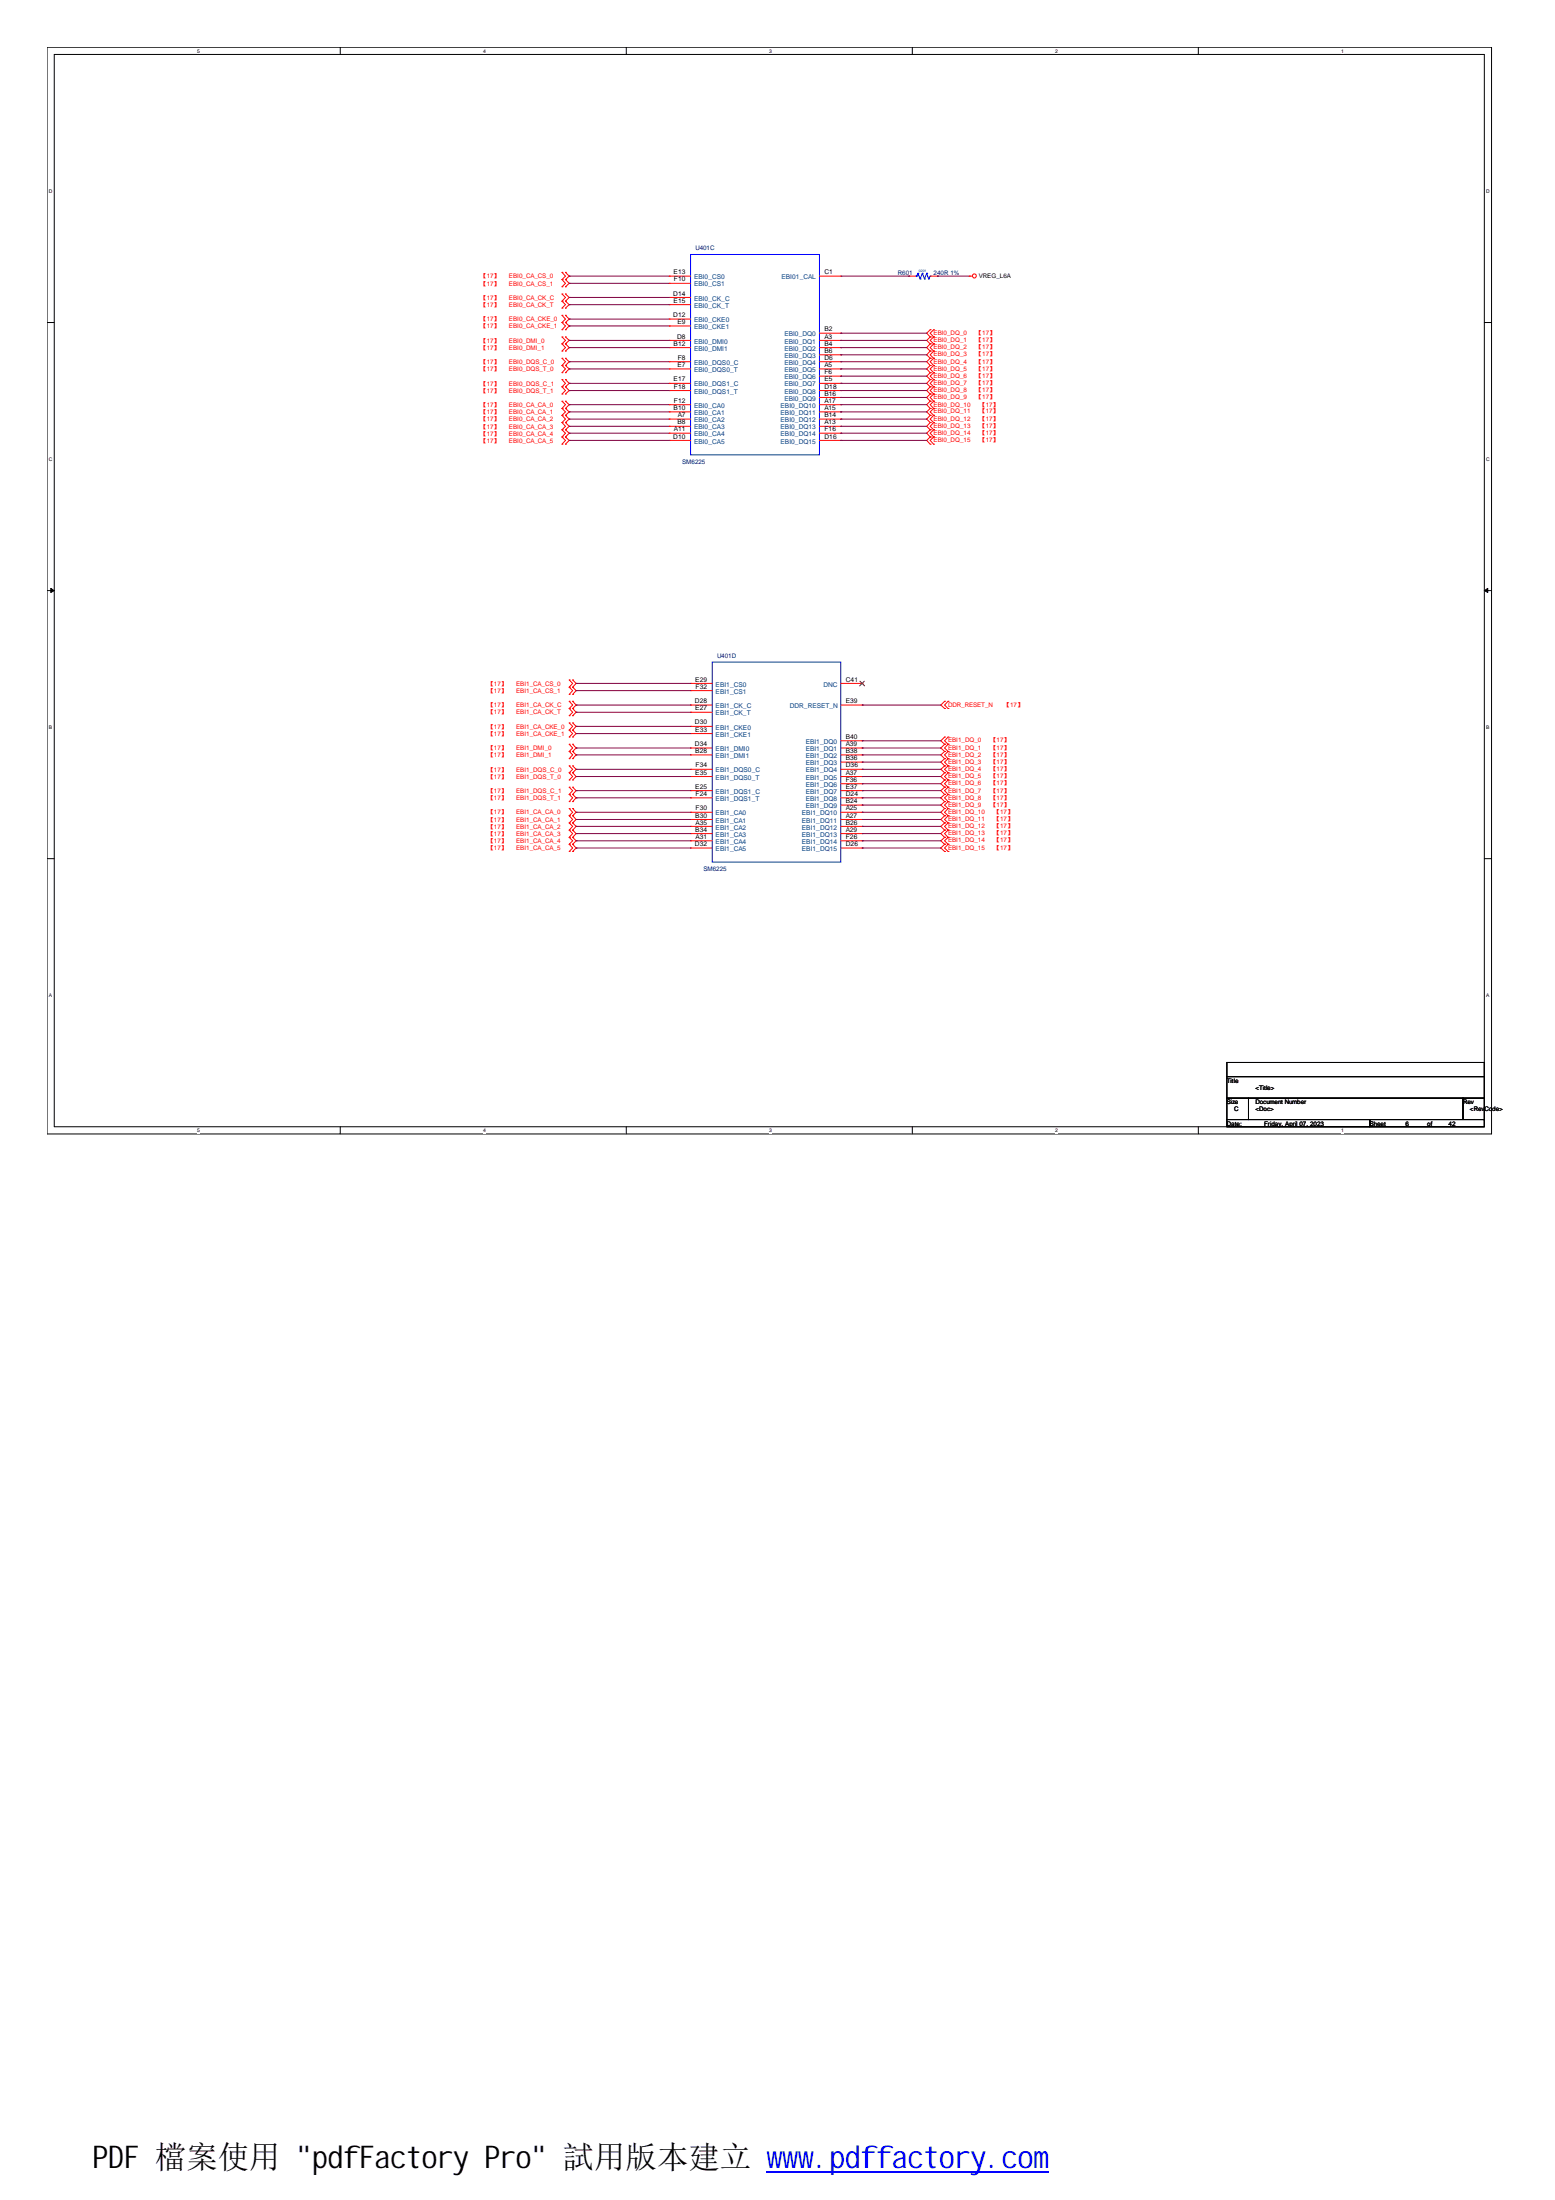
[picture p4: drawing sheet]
<svg xmlns="http://www.w3.org/2000/svg" width="210mm" height="297mm" viewBox="0 0 210 297" stroke-linecap="round" stroke-linejoin="round" font-family="sans-serif">
<path d="M6.3 6.4h195v146.7h-195zM7.3 7.4h193.1v144.7h-193.1z" fill="none" stroke="#000" stroke-width=".13"/>
<g fill="#fff">
<path d="M26.6 6.5h.4v.8h-.4z"/>
<path d="M26.6 152.3h.4v.7h-.4z"/>
</g>
<path d="M45.9 6.4v1M45.9 152.1v1" fill="none" stroke="#000" stroke-width=".13"/>
<g fill="#fff">
<path d="M65.2 6.5h.4v.8h-.4z"/>
<path d="M65.2 152.3h.4v.7h-.4z"/>
</g>
<path d="M84.5 6.4v1M84.5 152.1v1" fill="none" stroke="#000" stroke-width=".13"/>
<g fill="#fff">
<path d="M103.8 6.5h.4v.8h-.4z"/>
<path d="M103.8 152.3h.4v.7h-.4z"/>
</g>
<path d="M123.1 6.4v1M123.1 152.1v1" fill="none" stroke="#000" stroke-width=".13"/>
<g fill="#fff">
<path d="M142.5 6.5h.3v.8h-.3z"/>
<path d="M142.5 152.3h.3v.7h-.3z"/>
</g>
<path d="M161.8 6.4v1M161.8 152.1v1" fill="none" stroke="#000" stroke-width=".13"/>
<g fill="#fff">
<path d="M181.1 6.5h.3v.8h-.3z"/>
<path d="M181.1 152.3h.3v.7h-.3z"/>
<path d="M6.6 25.4h.5v.8h-.5z"/>
<path d="M200.6 25.4h.5v.8h-.5z"/>
<path d="M6.6 61.6h.5v.8h-.5z"/>
<path d="M200.6 61.6h.5v.8h-.5z"/>
</g>
<path d="M6.3 43.5h1M200.4 43.5h.9" fill="none" stroke="#000" stroke-width=".13"/>
<g fill="#fff">
<path d="M6.6 97.8h.5v.8h-.5z"/>
<path d="M200.6 97.8h.5v.8h-.5z"/>
</g>
<path d="M6.3 79.7h1M200.4 79.7h.9" fill="none" stroke="#000" stroke-width=".13"/>
<g fill="#000" stroke="#000" stroke-width=".13">
<path d="M6.9 79.4l.4 .3-.4 .3z" fill-rule="evenodd"/>
<path d="M200.4 79.7l.4-.3v.6z" fill-rule="evenodd"/>
</g>
<g fill="#fff">
<path d="M6.6 134h.5v.8h-.5z"/>
<path d="M200.6 134h.5v.8h-.5z"/>
</g>
<path d="M6.3 115.9h1M200.4 115.9h.9M165.6 143.5h34.8v1.9h-34.8zM165.6 145.4h34.8v2.9h-34.8zM165.6 148.3h2.9v2.9h-2.9zM165.6 151.2h19.3v.9h-19.3zM168.5 148.3h29v2.9h-29zM184.9 151.2h15.5v.9h-15.5zM197.5 148.3h2.9v2.9h-2.9z" fill="none" stroke="#000" stroke-width=".13"/>
<g fill="none" stroke="#f00" stroke-width=".13">
<path d="M75.9 36.8h.1M75.9 37.7h.1M75.9 38.7h.1M75.9 39.7h.1M75.9 36.8l.4 .5-.4 .4M75.9 37.7l.4 .6-.4 .4M75.9 39.7l.4 .5-.4 .5M76.3 37.7h.1M76.3 36.8h.1M76.3 38.7h.1M76.3 39.7h.1M76.3 36.8l.5 .5-.5 .4"/>
<path d="M76.3 37.7l.5 .6-.5 .4M76.3 39.7l.5 .5-.5 .5M90.3 37.3h.1M90.3 38.3h.1M90.3 37.3h2.9M90.3 38.3h2.9M110.6 37.3h2.9M113.5 37.3h.1M122.7 37.3h.1M122.7 37.3h.9M125.6 37.3h.9M126.5 37.3h.1"/>
<path d="M130.9 37.3h.1M130.9 37.3h.4M75.9 40.7h.1M75.9 41.6h.1M75.9 42.6h.1M75.9 43.5h.1M75.9 44.5h.1M75.9 45.5h.1M75.9 46.4h.1M75.9 47.4h.1M75.9 48.4h.1M75.9 49.3h.1"/>
<path d="M75.9 50.3h.1M75.9 51.3h.1M75.9 52.2h.1M75.9 53.2h.1M75.9 54.2h.1M75.9 55.1h.1M75.9 56.1h.1M75.9 57.1h.1M75.9 58h.1M75.9 59h.1M75.9 60h.1M75.9 40.7l.4 .4-.4 .5"/>
<path d="M75.9 42.6l.4 .5-.4 .4M75.9 43.5l.4 .5-.4 .5M75.9 45.5l.4 .5-.4 .4M75.9 46.4l.4 .5-.4 .5M75.9 48.4l.4 .4-.4 .5M75.9 49.3l.4 .5-.4 .5M75.9 51.3l.4 .5-.4 .4M75.9 52.2l.4 .5-.4 .5M75.9 54.2l.4 .4-.4 .5M75.9 55.1l.4 .5-.4 .5M75.9 56.1l.4 .5-.4 .5M75.9 57.1l.4 .5-.4 .4"/>
<path d="M75.9 58l.4 .5-.4 .5M75.9 59l.4 .5-.4 .5M76.3 40.7h.1M76.3 41.6h.1M76.3 43.5h.1M76.3 42.6h.1M76.3 44.5h.1M76.3 46.4h.1M76.3 45.5h.1M76.3 47.4h.1M76.3 49.3h.1M76.3 48.4h.1"/>
<path d="M76.3 50.3h.1M76.3 52.2h.1M76.3 51.3h.1M76.3 53.2h.1M76.3 55.1h.1M76.3 54.2h.1M76.3 56.1h.1M76.3 57.1h.1M76.3 58h.1M76.3 59h.1M76.3 60h.1M76.3 40.7l.5 .4-.5 .5"/>
<path d="M76.3 42.6l.5 .5-.5 .4M76.3 43.5l.5 .5-.5 .5M76.3 45.5l.5 .5-.5 .4M76.3 46.4l.5 .5-.5 .5M76.3 48.4l.5 .4-.5 .5M76.3 49.3l.5 .5-.5 .5M76.3 51.3l.5 .5-.5 .4M76.3 52.2l.5 .5-.5 .5M76.3 54.2l.5 .4-.5 .5M76.3 55.1l.5 .5-.5 .5M76.3 56.1l.5 .5-.5 .5M76.3 57.1l.5 .5-.5 .4"/>
<path d="M76.3 58l.5 .5-.5 .5M76.3 59l.5 .5-.5 .5M90.3 40.2h.1M90.3 41.1h.1M90.3 43.1h.1M90.3 44h.1M90.3 46h.1M90.3 46.9h.1M90.3 48.8h.1M90.3 49.8h.1M90.3 51.8h.1M90.3 52.7h.1"/>
<path d="M90.3 54.6h.1M90.3 55.6h.1M90.3 56.6h.1M90.3 57.6h.1M90.3 58.5h.1M90.3 59.5h.1M90.3 40.2h2.9M90.3 41.1h2.9M90.3 43.1h2.9M90.3 44h2.9M90.3 46h2.9M90.3 46.9h2.9"/>
<path d="M90.3 48.8h2.9M90.3 49.8h2.9M90.3 51.8h2.9M90.3 52.7h2.9M90.3 54.6h2.9M90.3 55.6h2.9M90.3 56.6h2.9M90.3 57.6h2.9M90.3 58.5h2.9M90.3 59.5h2.9M110.6 46h2.9M110.6 46.9h2.9"/>
<path d="M110.6 48.8h2.9M110.6 49.8h2.9M110.6 51.8h2.9M110.6 52.7h2.9M110.6 54.6h2.9M110.6 55.6h2.9M110.6 56.6h2.9M110.6 57.6h2.9M110.6 58.5h2.9M110.6 59.5h2.9M110.6 45h2.9M110.6 47.9h2.9"/>
<path d="M110.6 50.8h2.9M110.6 53.7h2.9M113.5 45h.1M113.5 46h.1M113.5 46.9h.1M113.5 47.9h.1M113.5 48.8h.1M113.5 49.8h.1M113.5 50.8h.1M113.5 51.8h.1M113.5 52.7h.1M113.5 53.7h.1"/>
<path d="M113.5 54.6h.1M113.5 55.6h.1M113.5 56.6h.1M113.5 57.6h.1M113.5 58.5h.1M113.5 59.5h.1M125.6 44.5h.1M125.6 45.5h.1M125.6 46.4h.1M125.6 47.4h.1M125.6 48.4h.1M125.6 49.3h.1"/>
<path d="M125.6 50.3h.1M125.6 51.3h.1M125.6 52.2h.1M125.6 53.2h.1M125.6 54.2h.1M125.6 55.1h.1M125.6 56.1h.1M125.6 57.1h.1M125.6 58h.1M125.6 59h.1M125.6 60h.1M125.6 44.5l-.5 .5 .5 .5"/>
<path d="M125.6 45.5l-.5 .5 .5 .4M125.6 46.4l-.5 .5 .5 .5M125.6 47.4l-.5 .5 .5 .5M125.6 48.4l-.5 .4 .5 .5M125.6 49.3l-.5 .5 .5 .5M125.6 50.3l-.5 .5 .5 .5M125.6 51.3l-.5 .5 .5 .4M125.6 52.2l-.5 .5 .5 .5M125.6 53.2l-.5 .5 .5 .5M125.6 54.2l-.5 .4 .5 .5M125.6 55.1l-.5 .5 .5 .5M125.6 56.1l-.5 .5 .5 .5"/>
<path d="M125.6 57.1l-.5 .5 .5 .4M125.6 58l-.5 .5 .5 .5M125.6 59l-.5 .5 .5 .5M126 45.5h.1M126 44.5h.1M126 46.4h.1M126 47.4h.1M126 48.4h.1M126 49.3h.1M126 50.3h.1M126 51.3h.1M126 52.2h.1"/>
<path d="M126 53.2h.1M126 54.2h.1M126 55.1h.1M126 56.1h.1M126 57.1h.1M126 58h.1M126 59h.1M126 60h.1M126 44.5l-.4 .5 .4 .5M126 45.5l-.4 .5 .4 .4M126 46.4l-.4 .5 .4 .5M126 47.4l-.4 .5 .4 .5"/>
<path d="M126 48.4l-.4 .4 .4 .5M126 49.3l-.4 .5 .4 .5M126 50.3l-.4 .5 .4 .5M126 51.3l-.4 .5 .4 .4M126 52.2l-.4 .5 .4 .5M126 53.2l-.4 .5 .4 .5M126 54.2l-.4 .4 .4 .5M126 55.1l-.4 .5 .4 .5M126 56.1l-.4 .5 .4 .5M126 57.1l-.4 .5 .4 .4M126 58l-.4 .5 .4 .5M126 59l-.4 .5 .4 .5"/>
<path d="M76.8 91.8h.1M76.8 92.8h.1M76.8 93.8h.1M76.8 94.7h.1M76.8 95.7h.1M76.8 96.6h.1M76.8 97.6h.1M76.8 98.6h.1M76.8 99.5h.1M76.8 98.6l.5 .4-.5 .5M76.8 91.8l.5 .5-.5 .5M76.8 92.8l.5 .4-.5 .6"/>
<path d="M76.8 94.7l.5 .5-.5 .5M76.8 95.7l.5 .5-.5 .4M76.8 97.6l.5 .5-.5 .5M77.3 92.8h.1M77.3 91.8h.1M77.3 93.8h.1M77.3 95.7h.1M77.3 94.7h.1M77.3 96.6h.1M77.3 98.6h.1M77.3 97.6h.1M77.3 99.5h.1"/>
<path d="M77.3 91.8l.5 .5-.5 .5M77.3 92.8l.5 .4-.5 .6M77.3 94.7l.5 .5-.5 .5M77.3 95.7l.5 .5-.5 .4M77.3 97.6l.5 .5-.5 .5M77.3 98.6l.5 .4-.5 .5M93.2 92.3h.1M93.2 93.2h.1M93.2 95.2h.1M93.2 96.2h.1M93.2 98.1h.1M93.2 99h.1"/>
<path d="M93.2 92.3h2.9M93.2 93.2h2.9M93.2 95.2h2.9M93.2 96.2h2.9M93.2 98.1h2.9M93.2 99h2.9M113.5 92.3h2.9M113.5 95.2h2.9M116.4 92.3h.1M116.4 95.2h.1M127.5 94.7h.1M127.5 95.7h.1"/>
<path d="M127.5 99.5h.1M127.5 94.7l-.5 .5 .5 .5M127.5 99.5l-.5 .5 .5 .5M128 95.7h.1M128 94.7h.1M128 99.5h.1M128 94.7l-.5 .5 .5 .5M128 99.5l-.5 .5 .5 .5M76.8 100.5h.1M76.8 101.5h.1M76.8 102.4h.1M76.8 103.4h.1"/>
<path d="M76.8 104.3h.1M76.8 105.3h.1M76.8 106.3h.1M76.8 107.3h.1M76.8 108.2h.1M76.8 109.2h.1M76.8 110.1h.1M76.8 111.1h.1M76.8 112.1h.1M76.8 113.1h.1M76.8 114h.1M76.8 115h.1"/>
<path d="M76.8 103.4l.5 .5-.5 .4M76.8 100.5l.5 .5-.5 .5M76.8 101.5l.5 .4-.5 .5M76.8 104.3l.5 .5-.5 .5M76.8 106.3l.5 .5-.5 .5M76.8 107.3l.5 .4-.5 .5M76.8 109.2l.5 .5-.5 .4M76.8 110.1l.5 .5-.5 .5M76.8 111.1l.5 .5-.5 .5M76.8 112.1l.5 .5-.5 .5M76.8 113.1l.5 .4-.5 .5M76.8 114l.5 .5-.5 .5"/>
<path d="M77.3 101.5h.1M77.3 100.5h.1M77.3 102.4h.1M77.3 104.3h.1M77.3 103.4h.1M77.3 105.3h.1M77.3 107.3h.1M77.3 106.3h.1M77.3 108.2h.1M77.3 110.1h.1M77.3 109.2h.1M77.3 111.1h.1"/>
<path d="M77.3 112.1h.1M77.3 113.1h.1M77.3 114h.1M77.3 115h.1M77.3 100.5l.5 .5-.5 .5M77.3 101.5l.5 .4-.5 .5M77.3 103.4l.5 .5-.5 .4M77.3 104.3l.5 .5-.5 .5M77.3 106.3l.5 .5-.5 .5M77.3 107.3l.5 .4-.5 .5M77.3 109.2l.5 .5-.5 .4M77.3 110.1l.5 .5-.5 .5"/>
<path d="M77.3 111.1l.5 .5-.5 .5M77.3 112.1l.5 .5-.5 .5M77.3 113.1l.5 .4-.5 .5M77.3 114l.5 .5-.5 .5M93.2 101h.1M93.2 101.9h.1M93.2 103.9h.1M93.2 104.8h.1M93.2 106.8h.1M93.2 107.7h.1M93.2 109.7h.1M93.2 110.6h.1"/>
<path d="M93.2 111.6h.1M93.2 112.6h.1M93.2 113.5h.1M93.2 114.5h.1M93.2 101h2.9M93.2 101.9h2.9M93.2 103.9h2.9M93.2 104.8h2.9M93.2 106.8h2.9M93.2 107.7h2.9M93.2 109.7h2.9M93.2 110.6h2.9"/>
<path d="M93.2 111.6h2.9M93.2 112.6h2.9M93.2 113.5h2.9M93.2 114.5h2.9M113.5 101h2.9M113.5 101.9h2.9M113.5 103.9h2.9M113.5 104.8h2.9M113.5 106.8h2.9M113.5 107.7h2.9M113.5 109.7h2.9M113.5 110.6h2.9"/>
<path d="M113.5 111.6h2.9M113.5 112.6h2.9M113.5 113.5h2.9M113.5 114.5h2.9M113.5 100h2.9M113.5 102.9h2.9M113.5 105.8h2.9M113.5 108.7h2.9M116.4 100h.1M116.4 101h.1M116.4 101.9h.1M116.4 102.9h.1"/>
<path d="M116.4 103.9h.1M116.4 104.8h.1M116.4 105.8h.1M116.4 106.8h.1M116.4 107.7h.1M116.4 108.7h.1M116.4 109.7h.1M116.4 110.6h.1M116.4 111.6h.1M116.4 112.6h.1M116.4 113.5h.1M116.4 114.5h.1"/>
<path d="M127.5 100.5h.1M127.5 101.5h.1M127.5 102.4h.1M127.5 103.4h.1M127.5 104.3h.1M127.5 105.3h.1M127.5 106.3h.1M127.5 107.3h.1M127.5 108.2h.1M127.5 109.2h.1M127.5 110.1h.1M127.5 111.1h.1"/>
<path d="M127.5 112.1h.1M127.5 113.1h.1M127.5 114h.1M127.5 115h.1M127.5 100.5l-.5 .5 .5 .5M127.5 101.5l-.5 .4 .5 .5M127.5 102.4l-.5 .5 .5 .5M127.5 103.4l-.5 .5 .5 .4M127.5 104.3l-.5 .5 .5 .5M127.5 105.3l-.5 .5 .5 .5M127.5 106.3l-.5 .5 .5 .5M127.5 107.3l-.5 .4 .5 .5"/>
<path d="M127.5 108.2l-.5 .5 .5 .5M127.5 109.2l-.5 .5 .5 .4M127.5 110.1l-.5 .5 .5 .5M127.5 111.1l-.5 .5 .5 .5M127.5 112.1l-.5 .5 .5 .5M127.5 113.1l-.5 .4 .5 .5M127.5 114l-.5 .5 .5 .5M128 100.5h.1M128 101.5h.1M128 102.4h.1M128 103.4h.1M128 104.3h.1"/>
<path d="M128 105.3h.1M128 106.3h.1M128 107.3h.1M128 108.2h.1M128 109.2h.1M128 110.1h.1M128 111.1h.1M128 112.1h.1M128 113.1h.1M128 114h.1M128 115h.1M128 100.5l-.5 .5 .5 .5"/>
<path d="M128 101.5l-.5 .4 .5 .5M128 102.4l-.5 .5 .5 .5M128 103.4l-.5 .5 .5 .4M128 104.3l-.5 .5 .5 .5M128 105.3l-.5 .5 .5 .5M128 106.3l-.5 .5 .5 .5M128 107.3l-.5 .4 .5 .5M128 108.2l-.5 .5 .5 .5M128 109.2l-.5 .5 .5 .4M128 110.1l-.5 .5 .5 .5M128 111.1l-.5 .5 .5 .5M128 112.1l-.5 .5 .5 .5"/>
<path d="M128 113.1l-.5 .4 .5 .5M128 114l-.5 .5 .5 .5"/>
<circle cx="131.5" cy="37.3" r=".27"/>
</g>
<g fill="none" stroke="#00f" stroke-width=".13">
<path d="M93.2 34.4h17.4v27h-17.4zM123.6 37.3h.1M123.7 37.3h.1M123.9 36.9h.1M123.9 36.9l-.2 .4M123.9 36.9l.3 .8M124.2 37.7h.1M124.5 36.9h.1M124.5 36.9l-.3 .8M124.5 36.9l.3 .8M124.8 37.7h.1M125.1 36.9h.1"/>
<path d="M125.1 36.9l-.3 .8M125.1 36.9l.2 .8M125.3 37.7h.1M125.6 37.3h.1M125.6 37.3l-.3 .4M96.1 89.4h17.4v27h-17.4z"/>
</g>
<path d="M116.1 92l.6 .6M116.7 92l-.7 .6" fill="none" stroke="#804000" stroke-width=".13"/>
<g fill="none" stroke="#800040" stroke-width=".13">
<path d="M76.8 37.3h.1M76.8 38.3h.1M76.8 37.3h13.5M76.8 38.3h13.5M113.5 37.3h9.2M122.7 37.3h.1M126.5 37.3h.1M126.5 37.3h4.4M76.8 40.2h.1M76.8 41.1h.1M76.8 43.1h.1M76.8 44h.1"/>
<path d="M76.8 46h.1M76.8 46.9h.1M76.8 48.8h.1M76.8 49.8h.1M76.8 51.8h.1M76.8 52.7h.1M76.8 54.6h.1M76.8 55.6h.1M76.8 56.6h.1M76.8 57.6h.1M76.8 58.5h.1M76.8 59.5h.1"/>
<path d="M76.8 40.2h13.5M76.8 41.1h13.5M76.8 43.1h13.5M76.8 44h13.5M76.8 46h13.5M76.8 46.9h13.5M76.8 48.8h13.5M76.8 49.8h13.5M76.8 51.8h13.5M76.8 52.7h13.5M76.8 54.6h13.5M76.8 55.6h13.5"/>
<path d="M76.8 56.6h13.5M76.8 57.6h13.5M76.8 58.5h13.5M76.8 59.5h13.5M113.5 45h.1M113.5 46h.1M113.5 46.9h.1M113.5 47.9h.1M113.5 48.8h.1M113.5 49.8h.1M113.5 50.8h.1M113.5 51.8h.1"/>
<path d="M113.5 52.7h.1M113.5 53.7h.1M113.5 54.6h.1M113.5 55.6h.1M113.5 56.6h.1M113.5 57.6h.1M113.5 58.5h.1M113.5 59.5h.1M113.5 46h11.6M113.5 46.9h11.6M113.5 45h11.6M113.5 48.8h11.6"/>
<path d="M113.5 49.8h11.6M113.5 47.9h11.6M113.5 51.8h11.6M113.5 50.8h11.6M113.5 52.7h11.6M113.5 53.7h11.6M113.5 54.6h11.6M113.5 55.6h11.6M113.5 56.6h11.6M113.5 57.6h11.6M113.5 58.5h11.6M113.5 59.5h11.6"/>
<path d="M77.8 92.3h.1M77.8 93.2h.1M77.8 95.2h.1M77.8 96.2h.1M77.8 98.1h.1M77.8 99h.1M77.8 92.3h15.4M77.8 93.2h15.4M77.8 95.2h15.4M77.8 96.2h15.4M77.8 98.1h15.4M77.8 99h15.4"/>
<path d="M116.4 95.2h.1M116.4 95.2h10.6M77.8 101h.1M77.8 101.9h.1M77.8 103.9h.1M77.8 104.8h.1M77.8 106.8h.1M77.8 107.7h.1M77.8 109.7h.1M77.8 110.6h.1M77.8 111.6h.1M77.8 112.6h.1"/>
<path d="M77.8 113.5h.1M77.8 114.5h.1M77.8 101h15.4M77.8 101.9h15.4M77.8 103.9h15.4M77.8 104.8h15.4M77.8 106.8h15.4M77.8 107.7h15.4M77.8 109.7h15.4M77.8 110.6h15.4M77.8 111.6h15.4M77.8 112.6h15.4"/>
<path d="M77.8 113.5h15.4M77.8 114.5h15.4M116.4 100h.1M116.4 101h.1M116.4 101.9h.1M116.4 102.9h.1M116.4 103.9h.1M116.4 104.8h.1M116.4 105.8h.1M116.4 106.8h.1M116.4 107.7h.1M116.4 108.7h.1"/>
<path d="M116.4 109.7h.1M116.4 110.6h.1M116.4 111.6h.1M116.4 112.6h.1M116.4 113.5h.1M116.4 114.5h.1M116.4 101h10.6M116.4 101.9h10.6M116.4 103.9h10.6M116.4 100h10.6M116.4 104.8h10.6M116.4 102.9h10.6"/>
<path d="M116.4 106.8h10.6M116.4 105.8h10.6M116.4 107.7h10.6M116.4 108.7h10.6M116.4 109.7h10.6M116.4 110.6h10.6M116.4 111.6h10.6M116.4 112.6h10.6M116.4 113.5h10.6M116.4 114.5h10.6"/>
</g>
<path d="M103.5 293.2h38.1" fill="none" stroke="#00f" stroke-width=".21"/>
<text font-size="4.2" x="12.5" y="292.7">PDF 檔案使用 &quot;pdfFactory Pro&quot; 試用版本建立 www.pdffactory.com</text>
<g font-size=".9">
<text x="90.9" y="39.9">D14</text>
<text x="90.9" y="37">E13</text>
<text x="90.9" y="40.9">E15</text>
<text x="91" y="38">F10</text>
<text x="111.3" y="37">C1</text>
<text x="90.9" y="42.8">D12</text>
<text x="90.9" y="46.7">B12</text>
<text x="91.4" y="45.7">D8</text>
<text x="91.4" y="43.8">E9</text>
<text x="111.3" y="44.7">B2</text>
<text x="111.3" y="45.7">A3</text>
<text x="111.3" y="46.7">B4</text>
<text x="111.3" y="47.7">B6</text>
<text x="90.9" y="51.5">E17</text>
<text x="91" y="52.5">F18</text>
<text x="91.4" y="49.6">E7</text>
<text x="91.5" y="48.6">F8</text>
<text x="111.3" y="48.6">D6</text>
<text x="111.3" y="49.6">A5</text>
<text x="111.3" y="50.5">F6</text>
<text x="111.3" y="51.5">E5</text>
<text x="111.3" y="52.5">D18</text>
<text x="111.3" y="53.4">B16</text>
<text x="90.9" y="59.2">D10</text>
<text x="90.9" y="55.4">B10</text>
<text x="91" y="54.4">F12</text>
<text x="91" y="58.2">A11</text>
<text x="91.4" y="57.3">B8</text>
<text x="91.5" y="56.3">A7</text>
<text x="111.3" y="54.4">A17</text>
<text x="111.3" y="55.4">A15</text>
<text x="111.3" y="56.3">B14</text>
<text x="111.3" y="57.3">A13</text>
<text x="111.3" y="58.2">F16</text>
<text x="111.3" y="59.2">D16</text>
<text x="93.8" y="94.9">D28</text>
<text x="93.9" y="92">E29</text>
<text x="93.9" y="95.9">E27</text>
<text x="93.9" y="93">F32</text>
<text x="114.2" y="92">C41</text>
<text x="114.2" y="94.9">E39</text>
<text x="93.8" y="97.8">D30</text>
<text x="93.8" y="100.7">D34</text>
<text x="93.9" y="98.8">E33</text>
<text x="93.9" y="101.7">B28</text>
<text x="114.2" y="99.8">B40</text>
<text x="114.2" y="100.7">A39</text>
<text x="114.2" y="101.7">B38</text>
<text x="93.9" y="104.6">E35</text>
<text x="93.9" y="106.5">E25</text>
<text x="93.9" y="103.6">F34</text>
<text x="93.9" y="107.5">F24</text>
<text x="114.2" y="102.6">B36</text>
<text x="114.2" y="103.6">D36</text>
<text x="114.2" y="104.6">A37</text>
<text x="114.2" y="105.6">F36</text>
<text x="114.2" y="106.5">E37</text>
<text x="114.2" y="107.5">D24</text>
<text x="93.9" y="110.4">B30</text>
<text x="93.9" y="112.3">B34</text>
<text x="93.9" y="109.4">F30</text>
<text x="93.9" y="111.3">A35</text>
<text x="93.9" y="113.3">A31</text>
<text x="114.2" y="108.4">B24</text>
<text x="114.2" y="109.4">A25</text>
<text x="114.2" y="110.4">A27</text>
<text x="114.2" y="111.3">B26</text>
<text x="114.2" y="112.3">A29</text>
<text x="114.2" y="113.3">F26</text>
<text x="93.8" y="114.2">D32</text>
<text x="114.2" y="114.2">D26</text>
</g>
<g font-size=".9" fill="#004080">
<text x="93.7" y="37.7">EBI0_CS0</text>
<text x="93.7" y="38.7">EBI0_CS1</text>
<text x="93.7" y="40.6">EBI0_CK_C</text>
<text x="93.7" y="41.6">EBI0_CK_T</text>
<text x="105.5" y="37.7">EBI01_CAL</text>
<text x="93.7" y="43.5">EBI0_CKE0</text>
<text x="93.7" y="44.4">EBI0_CKE1</text>
<text x="93.7" y="46.4">EBI0_DMI0</text>
<text x="93.7" y="47.4">EBI0_DMI1</text>
<text x="105.9" y="45.4">EBI0_DQ0</text>
<text x="105.9" y="46.4">EBI0_DQ1</text>
<text x="105.9" y="47.4">EBI0_DQ2</text>
<text x="93.7" y="49.3">EBI0_DQS0_C</text>
<text x="93.7" y="50.2">EBI0_DQS0_T</text>
<text x="93.7" y="52.2">EBI0_DQS1_C</text>
<text x="93.7" y="53.2">EBI0_DQS1_T</text>
<text x="105.9" y="48.3">EBI0_DQ3</text>
<text x="105.9" y="49.3">EBI0_DQ4</text>
<text x="105.9" y="50.2">EBI0_DQ5</text>
<text x="105.9" y="51.2">EBI0_DQ6</text>
<text x="105.9" y="52.2">EBI0_DQ7</text>
<text x="105.9" y="53.2">EBI0_DQ8</text>
<text x="93.7" y="55.1">EBI0_CA0</text>
<text x="93.7" y="56">EBI0_CA1</text>
<text x="93.7" y="57">EBI0_CA2</text>
<text x="93.7" y="58">EBI0_CA3</text>
<text x="93.7" y="58.9">EBI0_CA4</text>
<text x="93.7" y="59.9">EBI0_CA5</text>
<text x="105.4" y="55.1">EBI0_DQ10</text>
<text x="105.4" y="56">EBI0_DQ11</text>
<text x="105.4" y="57">EBI0_DQ12</text>
<text x="105.4" y="58">EBI0_DQ13</text>
<text x="105.4" y="58.9">EBI0_DQ14</text>
<text x="105.4" y="59.9">EBI0_DQ15</text>
<text x="105.9" y="54.1">EBI0_DQ9</text>
<text x="96.6" y="92.7">EBI1_CS0</text>
<text x="96.6" y="93.7">EBI1_CS1</text>
<text x="96.6" y="95.6">EBI1_CK_C</text>
<text x="106.6" y="95.6">DDR_RESET_N</text>
<text x="111.2" y="92.7">DNC</text>
<text x="96.6" y="96.6">EBI1_CK_T</text>
<text x="96.6" y="98.5">EBI1_CKE0</text>
<text x="96.6" y="99.5">EBI1_CKE1</text>
<text x="96.6" y="101.4">EBI1_DMI0</text>
<text x="108.8" y="100.4">EBI1_DQ0</text>
<text x="108.8" y="101.4">EBI1_DQ1</text>
<text x="96.6" y="102.3">EBI1_DMI1</text>
<text x="96.6" y="104.3">EBI1_DQS0_C</text>
<text x="96.6" y="105.3">EBI1_DQS0_T</text>
<text x="96.6" y="107.2">EBI1_DQS1_C</text>
<text x="108.8" y="102.3">EBI1_DQ2</text>
<text x="108.8" y="103.3">EBI1_DQ3</text>
<text x="108.8" y="104.3">EBI1_DQ4</text>
<text x="108.8" y="105.3">EBI1_DQ5</text>
<text x="108.8" y="106.2">EBI1_DQ6</text>
<text x="108.8" y="107.2">EBI1_DQ7</text>
<text x="96.6" y="108.1">EBI1_DQS1_T</text>
<text x="96.6" y="110.1">EBI1_CA0</text>
<text x="96.6" y="111.1">EBI1_CA1</text>
<text x="96.6" y="112">EBI1_CA2</text>
<text x="96.6" y="113">EBI1_CA3</text>
<text x="96.6" y="113.9">EBI1_CA4</text>
<text x="108.2" y="110.1">EBI1_DQ10</text>
<text x="108.2" y="111.1">EBI1_DQ11</text>
<text x="108.2" y="112">EBI1_DQ12</text>
<text x="108.2" y="113">EBI1_DQ13</text>
<text x="108.2" y="113.9">EBI1_DQ14</text>
<text x="108.8" y="108.1">EBI1_DQ8</text>
<text x="108.8" y="109.1">EBI1_DQ9</text>
<text x="96.6" y="114.9">EBI1_CA5</text>
<text x="108.2" y="114.9">EBI1_DQ15</text>
</g>
<g font-size=".8" fill="#000080">
<text x="93.9" y="33.8">U401C</text>
<text x="121.2" y="37.1">R601</text>
<text x="126" y="37.1">240R 1%</text>
<text x="92.1" y="62.6">SM6225</text>
<text x="96.8" y="88.8">U401D</text>
<text x="95" y="117.6">SM6225</text>
</g>
<g font-size=".8" fill="#f00">
<text x="64.9" y="37.6">【17】</text>
<text x="64.9" y="38.6">【17】</text>
<text x="64.9" y="40.5">【17】</text>
<text x="64.9" y="41.5">【17】</text>
<text x="68.7" y="37.6">EBI0_CA_CS_0</text>
<text x="68.7" y="38.6">EBI0_CA_CS_1</text>
<text x="68.7" y="40.5">EBI0_CA_CK_C</text>
<text x="68.7" y="41.5">EBI0_CA_CK_T</text>
<text x="64.9" y="43.4">【17】</text>
<text x="64.9" y="44.4">【17】</text>
<text x="64.9" y="46.3">【17】</text>
<text x="64.9" y="47.2">【17】</text>
<text x="68.7" y="43.4">EBI0_CA_CKE_0</text>
<text x="68.7" y="44.4">EBI0_CA_CKE_1</text>
<text x="68.7" y="46.3">EBI0_DMI_0</text>
<text x="68.7" y="47.2">EBI0_DMI_1</text>
<text x="126" y="45.2">EBI0_DQ_0</text>
<text x="126" y="46.2">EBI0_DQ_1</text>
<text x="126" y="47.1">EBI0_DQ_2</text>
<text x="131.7" y="45.2">【17】</text>
<text x="131.7" y="46.2">【17】</text>
<text x="131.7" y="47.1">【17】</text>
<text x="64.9" y="49.2">【17】</text>
<text x="64.9" y="50.2">【17】</text>
<text x="64.9" y="52.1">【17】</text>
<text x="64.9" y="53">【17】</text>
<text x="68.7" y="49.2">EBI0_DQS_C_0</text>
<text x="68.7" y="50.2">EBI0_DQS_T_0</text>
<text x="68.7" y="52.1">EBI0_DQS_C_1</text>
<text x="68.7" y="53">EBI0_DQS_T_1</text>
<text x="126" y="48.1">EBI0_DQ_3</text>
<text x="126" y="49.1">EBI0_DQ_4</text>
<text x="126" y="50.1">EBI0_DQ_5</text>
<text x="126" y="51">EBI0_DQ_6</text>
<text x="126" y="52">EBI0_DQ_7</text>
<text x="126" y="52.9">EBI0_DQ_8</text>
<text x="126" y="53.9">EBI0_DQ_9</text>
<text x="131.7" y="48.1">【17】</text>
<text x="131.7" y="49.1">【17】</text>
<text x="131.7" y="50.1">【17】</text>
<text x="131.7" y="51">【17】</text>
<text x="131.7" y="52">【17】</text>
<text x="131.7" y="52.9">【17】</text>
<text x="131.7" y="53.9">【17】</text>
<text x="64.9" y="55">【17】</text>
<text x="64.9" y="56">【17】</text>
<text x="64.9" y="56.9">【17】</text>
<text x="64.9" y="57.9">【17】</text>
<text x="64.9" y="58.8">【17】</text>
<text x="64.9" y="59.8">【17】</text>
<text x="68.7" y="55">EBI0_CA_CA_0</text>
<text x="68.7" y="56">EBI0_CA_CA_1</text>
<text x="68.7" y="56.9">EBI0_CA_CA_2</text>
<text x="68.7" y="57.9">EBI0_CA_CA_3</text>
<text x="68.7" y="58.8">EBI0_CA_CA_4</text>
<text x="68.7" y="59.8">EBI0_CA_CA_5</text>
<text x="126" y="54.9">EBI0_DQ_10</text>
<text x="126" y="55.8">EBI0_DQ_11</text>
<text x="126" y="56.8">EBI0_DQ_12</text>
<text x="126" y="57.8">EBI0_DQ_13</text>
<text x="126" y="58.7">EBI0_DQ_14</text>
<text x="126" y="59.7">EBI0_DQ_15</text>
<text x="132.2" y="54.9">【17】</text>
<text x="132.2" y="55.8">【17】</text>
<text x="132.2" y="56.8">【17】</text>
<text x="132.2" y="57.8">【17】</text>
<text x="132.2" y="58.7">【17】</text>
<text x="132.2" y="59.7">【17】</text>
<text x="65.8" y="92.6">【17】</text>
<text x="65.8" y="93.6">【17】</text>
<text x="65.8" y="95.5">【17】</text>
<text x="69.7" y="92.6">EBI1_CA_CS_0</text>
<text x="69.7" y="93.6">EBI1_CA_CS_1</text>
<text x="69.7" y="95.5">EBI1_CA_CK_C</text>
<text x="128" y="95.4">DDR_RESET_N</text>
<text x="135.5" y="95.4">【17】</text>
<text x="65.8" y="96.5">【17】</text>
<text x="65.8" y="98.4">【17】</text>
<text x="65.8" y="99.4">【17】</text>
<text x="65.8" y="101.3">【17】</text>
<text x="69.7" y="96.5">EBI1_CA_CK_T</text>
<text x="69.7" y="98.4">EBI1_CA_CKE_0</text>
<text x="69.7" y="99.4">EBI1_CA_CKE_1</text>
<text x="69.7" y="101.3">EBI1_DMI_0</text>
<text x="128" y="100.2">EBI1_DQ_0</text>
<text x="128" y="101.2">EBI1_DQ_1</text>
<text x="133.7" y="100.2">【17】</text>
<text x="133.7" y="101.2">【17】</text>
<text x="65.8" y="102.3">【17】</text>
<text x="65.8" y="104.2">【17】</text>
<text x="65.8" y="105.1">【17】</text>
<text x="65.8" y="107.1">【17】</text>
<text x="69.7" y="102.3">EBI1_DMI_1</text>
<text x="69.7" y="104.2">EBI1_DQS_C_0</text>
<text x="69.7" y="105.1">EBI1_DQS_T_0</text>
<text x="69.7" y="107.1">EBI1_DQS_C_1</text>
<text x="128" y="102.2">EBI1_DQ_2</text>
<text x="128" y="103.2">EBI1_DQ_3</text>
<text x="128" y="104.1">EBI1_DQ_4</text>
<text x="128" y="105.1">EBI1_DQ_5</text>
<text x="128" y="106">EBI1_DQ_6</text>
<text x="128" y="107">EBI1_DQ_7</text>
<text x="128" y="108">EBI1_DQ_8</text>
<text x="133.7" y="102.2">【17】</text>
<text x="133.7" y="103.2">【17】</text>
<text x="133.7" y="104.1">【17】</text>
<text x="133.7" y="105.1">【17】</text>
<text x="133.7" y="106">【17】</text>
<text x="133.7" y="107">【17】</text>
<text x="133.7" y="108">【17】</text>
<text x="65.8" y="108.1">【17】</text>
<text x="65.8" y="110">【17】</text>
<text x="65.8" y="110.9">【17】</text>
<text x="65.8" y="111.9">【17】</text>
<text x="65.8" y="112.9">【17】</text>
<text x="65.8" y="113.9">【17】</text>
<text x="69.7" y="108.1">EBI1_DQS_T_1</text>
<text x="69.7" y="110">EBI1_CA_CA_0</text>
<text x="69.7" y="110.9">EBI1_CA_CA_1</text>
<text x="69.7" y="111.9">EBI1_CA_CA_2</text>
<text x="69.7" y="112.9">EBI1_CA_CA_3</text>
<text x="69.7" y="113.9">EBI1_CA_CA_4</text>
<text x="128" y="108.9">EBI1_DQ_9</text>
<text x="128" y="109.9">EBI1_DQ_10</text>
<text x="128" y="110.9">EBI1_DQ_11</text>
<text x="128" y="111.8">EBI1_DQ_12</text>
<text x="128" y="112.8">EBI1_DQ_13</text>
<text x="128" y="113.7">EBI1_DQ_14</text>
<text x="133.7" y="108.9">【17】</text>
<text x="134.2" y="109.9">【17】</text>
<text x="134.2" y="110.9">【17】</text>
<text x="134.2" y="111.8">【17】</text>
<text x="134.2" y="112.8">【17】</text>
<text x="134.2" y="113.7">【17】</text>
<text x="65.8" y="114.8">【17】</text>
<text x="69.7" y="114.8">EBI1_CA_CA_5</text>
<text x="128" y="114.7">EBI1_DQ_15</text>
<text x="134.2" y="114.7">【17】</text>
</g>
<g font-size=".8">
<text x="132.1" y="37.5">VREG_L6A</text>
<text x="165.6" y="146.2">Title</text>
<text x="165.6" y="149.1">Size</text>
<text x="169.5" y="147.1">&lt;Title&gt;</text>
<text x="169.5" y="149.1">Document Number</text>
<text x="197.5" y="149.1">Rev</text>
<text x="165.6" y="152">Date:</text>
<text x="166.6" y="150.1">C</text>
<text x="169.5" y="150.1">&lt;Doc&gt;</text>
<text x="170.6" y="152">Friday, April 07, 2023</text>
<text x="184.9" y="152">Sheet</text>
<text x="189.7" y="152">6</text>
<text x="192.7" y="152">of</text>
<text x="195.5" y="152">42</text>
<text x="198.4" y="150.1">&lt;Rev</text>
<text x="200.4" y="150.1">Code&gt;</text>
</g>
<g font-size=".7">
<text x="26.6" y="7.1">5</text>
<text x="65.2" y="7.1">4</text>
<text x="103.8" y="7.1">3</text>
<text x="142.5" y="7.1">2</text>
<text x="181.1" y="7.1">1</text>
<text x="6.6" y="26.1">D</text>
<text x="200.6" y="26.1">D</text>
<text x="6.6" y="62.3">C</text>
<text x="200.6" y="62.3">C</text>
<text x="6.6" y="98.5">B</text>
<text x="200.6" y="98.5">B</text>
<text x="6.6" y="134.6">A</text>
<text x="200.6" y="134.6">A</text>
<text x="26.6" y="152.9">5</text>
<text x="65.2" y="152.9">4</text>
<text x="103.8" y="152.9">3</text>
<text x="142.5" y="152.9">2</text>
<text x="181.1" y="152.9">1</text>
</g>
<text font-size=".5" fill="#00f" x="124" y="36.8">0201</text>
</svg>
